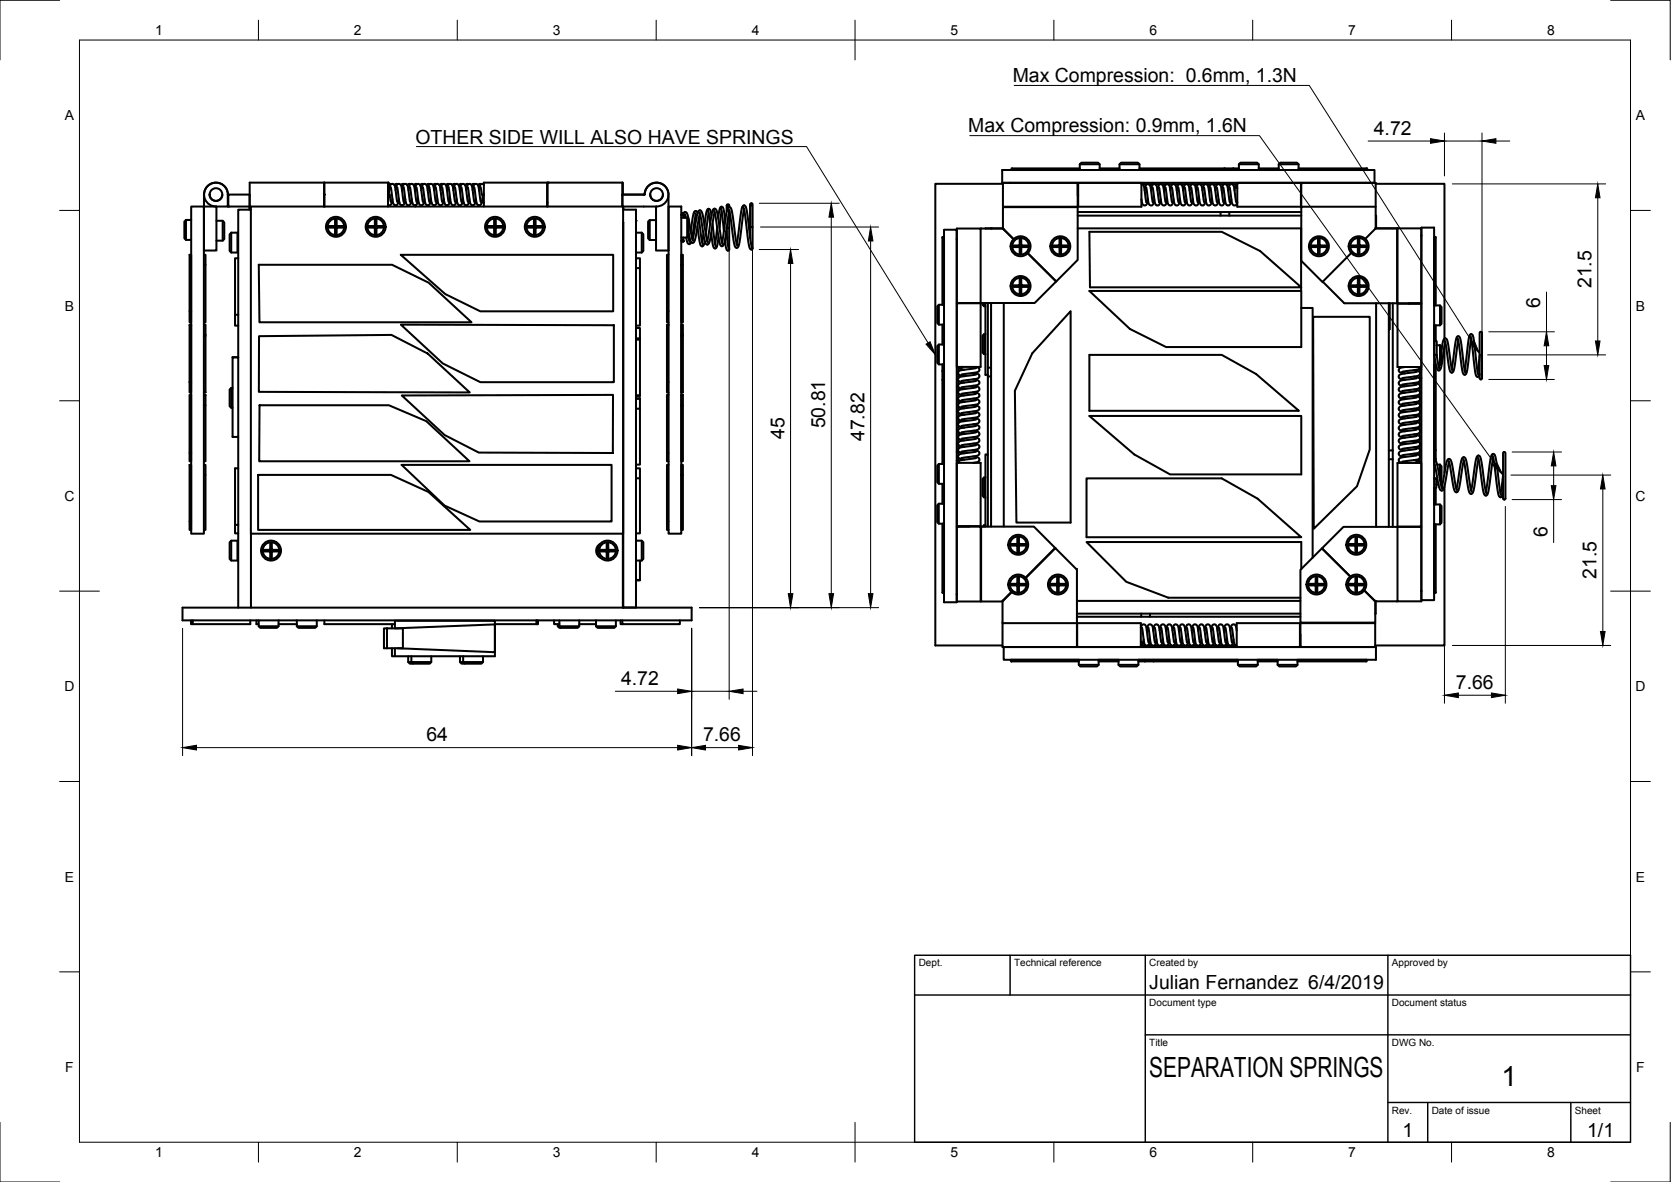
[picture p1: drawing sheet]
<svg xmlns="http://www.w3.org/2000/svg" width="420mm" height="297mm" viewBox="0 0 420 297" stroke-linecap="round" stroke-linejoin="round" font-family="sans-serif">
<!-- layer: Visible -->
<g fill="none" stroke="#000" stroke-width=".51">
<path d="M46.8 55.3v5M46.8 55.3h1.3M48.1 51.9h3.2v82.2h-3.2zM48.1 55.3h-1.3l-.4 .4v4.2l.4 .4h1.3M51.3 48.9v3M51.3 48.7a3 3 0 0 1 3.1-2.8 3 3 0 0 1 2.9 3 3 3 0 0 0-3-3 3 3 0 0 0-3 3 3 3 0 0 0 3 3M52.7 48.8a1.6 1.6 0 0 0 1.5 1.7 1.6 1.6 0 0 0 1.7-1.5M54.3 51.9h-3v11.1h3.1v-11.1M54.4 55.5h1.6a2.24 2.24 0 0 1 .4 2.1v2.5l-.4 .4h-1.6M56 55.5v5M57.3 51.9h.1M57.4 48.9h-.1v3h-3"/>
<path d="M57.7 58.9l.4-.4h1.6v5h-1.6a2.24 2.24 0 0 1-.4-2.1zM58.1 58.5v5M62.7 51.9v.8M62.8 48.9h-5.4v3h5.7M62.8 48.9v3v-6h34.9v3M63.1 51.9h93.6v82.2h-93.6zM63.1 52.7h-3.2v37.1M81.5 45.9v6l.1-3M81.6 45.9v6M82.4 56.8h1.8v-1.8h.4v1.8h1.8v.4h-1.8v1.8h-.4v-1.8h-1.8zM92.5 56.8h1.8v-1.8h.4v1.8h1.8v.4h-1.8v1.8h-.4v-1.8h-1.8zM97.6 45.9v6"/>
<path d="M97.6 48.9h.4l.3 1.8M97.7 47.1l.2 .8M97.7 48.9l.4-2.2 .3-.4 .5-.1 .4 .7 .6 3.8M98.3 47l.5 3.7 .4 .8 .5 .1 .2-.3 .4-1.3M98.4 46.3l-.7 .1M98.5 50.9h.3M98.7 50l-.4 1.3-.4 .3-.3-.1M99.5 47.8l.3-1.3 .4-.3 .4 .1 .4 .9 .5 3.5M99.9 47l.5 3.5 .4 1 .4 .1 .3-.2 .4-1.4M100 46.3l-.5-.1-.3 .4M100.1 50.9h.3M101.1 47.8l.3-1.3 .4-.3 .5 .1 .3 .8 .5 3.6"/>
<path d="M101.5 47l.5 3.7 .4 .8 .5 .1 .3-.3 .3-1.3M101.6 46.3l-.4-.1-.4 .4M101.7 50.9h.3M102.7 47.8l.3-1.3 .4-.3 .5 .1 .3 .9 .5 3.5M103.1 47l.5 3.7 .4 .8 .5 .1 .3-.3 .3-1.3M103.2 46.3l-.4-.1-.4 .4M103.4 50.9h.3M104.3 47.8l.3-1.3 .4-.3 .5 .1 .3 .7 .5 3.7M104.5 51.6v.3M104.7 47l.5 3.8 .4 .7 .4 .1 .4-.2 .3-1.4M104.8 46.3l-.4-.1-.4 .4M105 50.9h.3"/>
<path d="M105.9 47.8l.3-1.3 .4-.3 .5 .1 .4 .9 .5 3.5M106.3 47l.5 3.7 .4 .8 .4 .1 .4-.2 .4-1.4M106.5 46.3l-.5-.1-.3 .4M106.6 50.9h.3M107.5 47.8l.3-1.3 .4-.3 .5 .1 .4 .8 .5 3.6M107.9 47l.6 3.7 .4 .8 .4 .1 .3-.3 .4-1.3M108.1 46.3l-.5-.1-.3 .4M108.2 50.9h.3M109.2 47.8l.3-1.4 .4-.2 .4 .1 .3 .6 .6 3.8M109.6 47l.5 3.7 .4 .8 .4 .1 .4-.3 .3-1.3M109.7 46.3l-.5-.1-.3 .4M109.8 50.9h.3"/>
<path d="M110.8 47.8l.3-1.3 .4-.3 .4 .1 .4 .8 .5 3.6M111.2 47l.5 3.8 .4 .7 .4 .1 .3-.2 .4-1.4M111.3 46.3l-.5-.1-.3 .4M111.4 50.9h.3M112.4 47.8l.3-1.3 .4-.3 .5 .1 .3 1 .5 3.4M112.8 47l.5 3.7 .4 .8 .5 .1 .3-.3 .3-1.3M112.9 46.3l-.4-.1-.4 .4M113 50.9h.3M114 47.8l.3-1.3 .4-.3 .5 .1 .3 .9 .5 3.5M114.4 47l.5 3.7 .4 .8 .5 .1 .3-.3 .3-1.3M114.5 46.3l-.4-.1-.4 .4M114.7 50.9h.3"/>
<path d="M115.6 47.8l.4-1.4 .3-.2 .5 .1 .3 .7 .5 3.7M116 47l.5 3.8 .4 .7 .4 .1 .4-.2 .3-1.4M116.1 46.3l-.4-.1-.4 .4M116.3 50.9h.3M117.2 47.8l.3-1.3 .4-.3 .5 .1 .4 .9 .5 3.5M117.6 47l.6 3.7 .3 .8 .4 .1 .4-.2 .4-1.4M117.8 46.3l-.5-.1-.3 .4M117.9 50.9h.3M118.9 47.8l.2-1.3 .4-.3 .5 .1 .4 .8 .5 3.6M119.2 47l.6 3.8 .4 .7h.5l.3-.3 .4-2.3M119.4 46.3l-.5-.1-.3 .4M119.5 50.9h.3"/>
<path d="M120.8 47l.3 1.9 .6 .1M121 46.3l-.5-.1-.3 .4M121.1 50.9h.6M121.7 46.4l-.5-.2-.4 .2-.3 1.4M122.4 56.8h1.8v-1.8h.5v1.8h1.7v.4h-1.7v1.8h-.5v-1.8h-1.8zM132.5 56.8h1.8v-1.8h.4v1.8h1.8v.4h-1.8v1.8h-.4v-1.8h-1.8zM137.6 45.9v6M137.6 50.9h.1M137.8 45.9h-16.1v6M156.5 45.9v6M156.5 45.9h-18.8v6M156.5 45.9h.1v3"/>
<path d="M156.5 48.9h5.6M156.7 51.9v.8h3.2v100h-3.2v-96.8M159.9 58.5h1.5l.4 .4v2.5a2.24 2.24 0 0 1-.4 2.1h-1.5M160 55.5h.1M161.4 58.5v5M162 48.9h-5.5v3M162.1 48.9a3 3 0 0 1 3-3 3 3 0 0 1 3 3 3 3 0 0 1-3 3M163 55.7l.4-.4h1.6v5h-1.6l-.4-.4zM163.4 55.3v5M165.1 51.9h-8.4M166.7 48.8a1.6 1.6 0 0 1-1.5 1.7 1.6 1.6 0 0 1-1.7-1.5M168.1 48.7a3 3 0 0 0-3.1-2.8 3 3 0 0 0-2.9 3"/>
<path d="M168.1 48.9v14.1h-3.1v-11.1M168.1 51.9h3.2v82.2h-3.2zM171.3 54.7h1.5a2.38 2.38 0 0 1 .4 2.1v2.5l-.4 .4h-1.5M171.3 54.1a.44 .44 0 0 1 .5 .1 .44 .44 0 0 1 0 .5M171.4 53.9v.2M171.7 54l.3-.7h.5l.4 .6 .2 1.2M171.8 59.7v.6l-.2 .2h-.3M171.8 53.6h-.3l-.1 .4M172.2 53.8l.3 .9M172.2 54.2l.1 .5M172.3 54.1l-.2 .6M172.5 59.7l.5 1.5 .5 .1 .3-.4"/>
<path d="M172.8 54.7v5M173.1 59.4l.3 1.4M173.2 55.2l1 5.3M173.4 59.9l-.1 .5M174.8 53.6l.3 1.3M174.9 54l-.9 5.9M175.4 56.9l.5 3.8 .4 1.1h.5l.4-1.2M175.4 53.5l-.4-.5-.3 .1-.2 .3-.8 4.8M175.7 54.9l1 6.5M176 53.7l-1.1 6.2-.6 1.1h-.4l-.3-.4-.4-1.9M176.9 58.9l-.3 2M178 53l.6 3.2"/>
<path d="M178.2 53.5l-.7 5.4M178.8 58.6l.4 3 .4 .8h.4l.2-.4 .5-2.4M178.9 54.2l-.3-1.5-.2-.2h-.4l-.4 .9-.5 3.2M179.2 56.2l.8 5.7M179.7 53.3l-1.1 6.9-.3 .8-.4 .5-.4-.2-.3-.7-1-6-.3-1.2M180.3 57.2l-.5 4.1M180.6 54.8l.4-2.3 .2-.5h.3l.5 .9 .4 2.6M181.3 52.5l.7 5.6M181.4 53.1l-.5 4.1M182.6 58.1l.5 3.8 .2 .7a.32 .32 0 0 1-.1 .3 .32 .32 0 0 1-.3 0l-.3-.5-.3-2M182.8 57.3h.3zM182.8 57.3v-.3v2.5"/>
<path d="M183 51.9l-.2-.3v1.4l.1-1.6 .4 .1v.5M183.1 57.3h.3zM183.2 52.6l.4 1.5 1 7 .3 1 .3 .2 .4-.2 .4-1.3 1.1-8.2M183.3 53.1v9.6M183.4 52.9l-1.2 7.9-.2 .7-.4 .4-.4-.2-.3-.8-1-6.4-.3-1.5M183.4 52l-.4 .3-.3 1-1.2 7.7M183.4 52l.3 .2 .3 .9 1 7.2 .4 1.5M186.9 52.1l.5 2.1 .8 6.8 .2 1.2 .4 .5a.33 .33 0 0 0 .4-.2 .33 .33 0 0 0-.1-.4M188.6 57h.7zM188.6 57.1v-5.8l.4-.2 .2 .2v11.1M188.9 51.7l-.3-.3v8.5M237 59.7h.4v16.9h-1.3l-.4 .4v4.2l.4 .4h1.3v5h-1.3l-.4 .4v2.5a2.21 2.21 0 0 0 .4 2.1h1.3v1.6"/>
<path d="M237 59.7v-.2h.4v.2M237 59.7v16.9M237.4 57.7h3.2v93.6h-3.2zM240.6 60h.1M240.6 57.4h6v18.7h-6zM246.6 57.4l5.7 .1M249.2 57.4h-1.4M252 42.7h93.6v3.2h-93.6zM252.2 46h18.8v6h-18.8zM252.2 46.2h-17v116h16.9M252.2 57.4h-3M252.4 57.6v.1"/>
<path d="M253.9 45.9v.1M254.1 45.9v.1M254.5 42.3h-.2v.4h.2M271 53.3h35.9v.9M271 57.4h56.2v14.8M271 46.3h.1M271 54.2h56.2M271.1 46v3.1M271.1 46h15.9v6h-15.9zM271.5 42.3h-17v.4M271.5 41.3h5M273.9 58.3h33.3l9.6 4.8 10.4 9.1h-53.1z"/>
<path d="M276.5 42.3h5M281.5 41.3h5M286.5 42.3h25M287 50l.3 1.3 .4 .3 .6-.3 .3-1.3M287 46.3l.4 .1 .3 .5 .5 3.9M287.6 45.9v.4h-.3M287.6 46.3h.8M287.8 47.9l.3-1.4 .4-.2h.4l.4 .9 .5 3.6M288.2 47.1l.6 3.8 .3 .6 .5 .1 .3-.2 .3-1.4M288.9 46.3h1.1M289.4 47.9l.4-1.4 .4-.2 .4 .1 .3 .7 .6 3.7M289.8 45.9v.4"/>
<path d="M289.8 47.1l.5 3.7 .4 .7 .5 .1 .3-.2 .3-1.4M290.5 46.3h1.1M291 47.9l.4-1.4 .4-.2 .4 .1 .3 .5 .6 3.9M291.4 47.1l.5 3.5 .4 .9 .5 .1 .3-.2 .4-1.4M292.1 46.3h1.1M292.7 47.9l.3-1.4 .3-.2h.5l.4 .8 .5 3.7M293.1 47.1l.5 3.7 .3 .7 .5 .1 .3-.2 .4-1.4M293.7 46.3h1.1M294.3 47.9l.3-1.4 .4-.2h.4l.4 .9 .5 3.6M294.7 47.1l.5 3.6 .3 .8 .5 .1 .4-.2 .3-1.4M295.4 46.3h1M295.9 47.9l.3-1.4 .4-.2 .5 .1 .3 .7 .5 3.7"/>
<path d="M296.3 47.1l.5 3.4 .3 1 .5 .1 .4-.2 .3-1.4M297 46.3h1M297.5 47.9l.4-1.4 .3-.2 .4 .1 .4 .9 .5 3.5M297.9 47.1l.5 3.6 .4 .8 .5 .1 .3-.2 .3-1.4M298.6 46.3h1.1M299.1 47.9l.3-1.4 .4-.2h.4l.4 .9 .5 3.6M299.5 47.1l.5 3.7 .4 .7 .5 .1 .3-.2 .3-1.4M300.2 46.3h1.1M300.7 47.9l.4-1.4 .4-.2 .4 .1 .4 1 .5 3.4M301.1 47.1l.5 3.7 .4 .7 .5 .1 .4-.2 .2-1.4M301.8 46.3h1.1M302.3 47.9l.4-1.4 .4-.2 .4 .1 .3 .7 .6 3.7"/>
<path d="M302.7 47.1l.5 3.5 .4 .9 .5 .1 .3-.2 .4-1.4M303.4 46.3h1.1M304 47.9l.3-1.4 .4-.2h.4l.4 .8 .5 3.7M304.4 47.1l.5 3.6 .3 .8 .5 .1 .3-.2 .4-1.4M305 46.3h1.1M305.6 47.9l.3-1.4 .4-.2h.4l.4 .9 .5 3.6M306 47.1l.5 3.5 .3 .9 .5 .1 .4-.2 .3-1.4M306.7 46.3h1M306.9 53.3h20.3M307.2 47.9l.4-1.4 .3-.2 .5 .1 .3 .7 .5 3.7M307.6 47.1l.5 3.7 .3 .7 .5 .1 .4-.2 .3-1.4M307.9 42.3v.4h-21.4v-1.4l-.4-.4h-4.2l-.4 .4v1.4h-5v-1.4a2.24 2.24 0 0 0-2.1-.4h-2.5l-.4 .4v1.4h-17"/>
<path d="M308.3 46.3h1M308.8 47.9l.4-1.4 .3-.2 .4 .1 .4 .6 .5 3.8M309.1 53.3v.9M309.2 47.1l.7 4.2 .3 .3h.4l.4-.3 .1-.6M309.9 46.3h1.1M310.1 42.3v.4h-2.2M311.1 46h16v6h-16zM311.1 47.3a.54 .54 0 0 1-.4-.5 .54 .54 0 0 1 .4-.5l-.5 .4-.2 1.2M311.5 41.3h5M316.5 42.3h5M321.5 41.3h5M326.5 42.3h17.1"/>
<path d="M327.1 46.3h.1M327.2 57.4h.1M327.2 52v-6h18.7v11.4M343.2 45.9v.1M343.4 45.9v.1M343.6 42.3h.2v.4h-.2M343.6 42.3v.4h-17.1v-1.4l-.4-.4h-4.2l-.4 .4v1.4h-5v-1.4a2.24 2.24 0 0 0-2.1-.4h-2.5l-.4 .4v1.4h-1.4M345.9 46.2h17.3v38.9M345.9 54.2v3.2M345.9 52h-18.7v13.5l5.5 5.4M345.9 57.4h.1M345.9 57.4h5.4"/>
<path d="M351.4 57.4h6v18.8h-6zM357.4 59.3h.1M357.4 59.1h.1M357.4 57.2h3.2v93.6h-3.2zM360.6 59.7v-.2h.4v.2M360.6 59.7h.4v17.1M360.6 59.7v17.1h1.5a2.38 2.38 0 0 1 .4 2.1v2.5l-.4 .4h-1.5l.1 5M47.7 64h.4v14.2h-.4zM47.7 78.2v2.8h.4v-2.8M51.3 66.5h.4v14.5h-.4M51.3 64h.4v2.5M59.1 79.1v2.7h.8"/>
<path d="M59.9 64.9h-.8v14.2h.8M65.1 66.5h33.5l9.2 4.5 10.8 10h-53.4zM100.8 64h53.4v14.2h-33.4l-8.8-4.3zM159.9 64.9h1v2.5M159.9 67.4h1v14.4h-1M167.7 78.2v2.8h.4M168.1 64h-.4v14.2h.4M171.3 66.5h.4v14.5h-.4zM171.3 66.5v-2.5h.4v2.5M171.4 60.5l.3 .3 .3-.3-.1 .2M174.1 60.2l1.3-6.6 .2-.6 .4-.1 .4 .2 .3 .9 .9 5.8 .4 1.1M177.8 60.6l1.2-6.9 .3-1 .4-.3 .4 .4 .3 1.1 .9 6.1 .4 1.3"/>
<path d="M185.2 61.3l1.2-8.5 .3-1 .5-.2 .4 .5 .2 .9 .8 7 .5 2.2M236.1 76.6v5M240.6 60.1h.1M240.6 76.2h6v16h-6zM241 76.1v.1M247 76.1v.5l.4 .4h.4M247.4 76.1v.9M247.8 76.1v18.1h.6M248.4 76.1v18.5M249.2 76.1v56.2M252.4 76.1v56.2M254.6 61.7h1.8v-1.8h.4v1.8h1.8v.4h-1.8v1.8h-.4v-1.8h-1.8z"/>
<path d="M254.6 71.7h1.8v-1.8h.4v1.8h1.8v.4h-1.8v1.8h-.4v-1.8h-1.8zM254.9 60.1l-2.7-2.7v-5.3h18.8v13.2l-5.4 5.4-7.2-7.1 7.2 7.1-5.4 5.4h-13.6M264.6 61.7h1.8v-1.8h.4v1.8h1.8v.4h-1.8v1.8h-.4v-1.8h-1.8zM269.2 78.2v53.1h-13.6l-.4-33.1 4.3-9.4zM273.9 73.1h53.3v14.1h-34l-9.1-4.5zM327.2 72.2v.9M327.2 77.4h2.9v62.8M329.6 61.7h1.8v-1.8h.4v1.8h1.8v.4h-1.8v1.8h-.4v-1.8h-1.8zM330.2 79.6h14.2v33.4l-3.2 9.2-10.9 10.7zM339.6 61.7h1.8v-1.8h.4v1.8h1.8v.4h-1.8v1.8h-.4v-1.8h-1.8zM339.6 71.7h1.8v-1.8h.4v1.8h1.8v.4h-1.8v1.8h-.4v-1.8h-1.8zM343.3 60l2.6-2.6h5.4v18.8h-13.3l-5.4-5.4 7.2-7.2"/>
<path d="M346 76.2v56.2M349.2 76.2v56.2M349.3 76.2v6.6M350.2 76.2v37h-1M354.2 76.3l3.2-.1v16h-6v-15.9h6M357 76.2h.1M362.1 76.8v5M47.7 81.7h.4v-.1h-.4v17h.4v-2.6h-.4M47.7 99.2h.4v14.6h-.4zM48.1 81.7v14.3M51.3 81.6h.4v2.6M51.3 99.2h.4v2.6"/>
<path d="M51.3 98.5h.4M51.3 84.5h.4M51.3 84.2h.4M51.3 99.4h.4M51.7 84.2v14.4h-.4M58.1 97.5v5M58.5 89.8h1.4v20h-1.4zM58.5 97.5h-.4a2.21 2.21 0 0 0-.4 2.1v2.5l.4 .4h.4M59.9 89.8h-1.4M65.1 84.5l33.3-.3 9.1 4.6 10.6 9.8-53-.1zM100.8 81.6l53.5 .1v14.3h-33.5l-9.5-4.7zM101 99.4l53.1-.2v14.6l-33.7-.1-8.6-4.4z"/>
<path d="M159.9 82.4h1v2.6M159.9 99.3h1M159.9 85.4h1M159.9 85h1M160.9 85v14.5h-1M167.7 96v2.6h.4M167.7 81.7h.4M168.1 99.2h-.4v14.6h.4M168.1 81.6h-.4v14.4h.4M171.3 99.4v-.2h.4v2.6M171.3 84.2v-2.6h.4v2.6M171.7 99.4h-.4v2.4"/>
<path d="M171.7 84.2v14.4h-.4v-.1h.4M171.7 84.5h-.4v14M171.7 84.2h-.4v.3M236.1 86.6v5M237 95.4h.4v21.2h-1.3a2.24 2.24 0 0 0-.4 2.1v2.5l.4 .4h1.3v5h-1.3l-.5 .4v4.2l.5 .4h1.3v17.3M237 93.2h.4v2.2M237 81.6v5M237 91.6v25M241 92.4v1.1M241 94v1.1M241 95.6v1.1M241 97.2v1.1"/>
<path d="M241 98.8v1.1M242 92.2a.54 .54 0 0 1-.6 .4 .54 .54 0 0 1-.5-.4l.4 .5 1.2 .2M244.7 93.7l1.4 .4 .2 .4-.1 .3-.8 .4-3.7 .5M244.7 95.3l1.3 .4 .3 .4-.2 .4-.9 .4-3.5 .5M244.7 97l1.4 .3 .2 .4-.1 .4-.9 .4-3.6 .5M244.7 98.6l1.4 .3 .2 .4-.1 .4-.8 .4-3.7 .5M245.4 92.2l.8 .5 .1 .4-.3 .3-4.3 .7M245.4 99l-3.7 .5-.7 .3-.1 .5 .2 .4 1.4 .3M245.4 97.3l-3.5 .5-.9 .4-.1 .5 .2 .3 1.4 .4M245.4 95.7l-3.6 .6-.8 .3-.1 .5 .3 .4 1.3 .3M245.4 94.1l-3.8 .6-.6 .3-.1 .5 .2 .3 1.4 .3M245.4 92.5l-3.6 .5-.8 .4-.1 .5 .2 .3 1.4 .3"/>
<path d="M247.4 84v5M247.8 84h-.4l-.4 .4v4.2l.4 .4h.4M248.4 92.4h.8M249.2 94.6h-.8v37.7M273.9 89.2h33.3l8.6 4.8 10.8 9.2h-52.7zM353.3 92.2l-1.2 .2-.4 .6 .3 .5 1.3 .3M355.5 93l1.3 .4 .3 .3-.1 .5-.8 .3-3.7 .6M355.5 94.6l1.4 .4 .2 .4-.1 .4-.8 .3-3.7 .6M355.5 96.3l1.3 .3 .3 .3-.1 .5-.7 .4-3.8 .5M355.5 97.9l1.3 .3 .3 .3-.1 .5-.9 .4-3.6 .5M355.5 99.5l1.4 .4 .2 .4-.1 .3-.8 .4-3.7 .5M356.2 99.9l-3.4 .5-1 .3-.1 .4 .2 .5 1.4 .3"/>
<path d="M356.2 98.3l-3.5 .5-.9 .4-.1 .3 .2 .4 1.4 .4M356.2 96.7l-3.7 .5-.7 .4-.1 .3 .2 .4 1.4 .4M356.2 95l-3.6 .6-.8 .4-.1 .4 .2 .3 1.4 .4M356.2 93.4l-3.6 .5-.8 .4-.1 .4 .2 .4 1.4 .3M357 92.5v.3h.4M357 92.8v.8M357 94.1v1.1M357 95.7v1.1M357 97.3v1.1M357 99v1M357 95h.4M357.1 92.2l-.2 .4-.5 .3-3.9 .6"/>
<path d="M360.7 91.8v.5l.3 .2M361 92.5l.2-.2zM361 81.8v3.8M361 92.5v23.3M361.1 91.8h-.5v21.3h.4M361.1 91.9a.31 .31 0 0 0-.4 .2 .31 .31 0 0 0 .3 .4M361.3 89.2l.6 3.4M361.3 89.2v-3.3l-.4-.3-.2 .2v3.4M361.3 86.8h.8M361.3 89.2h-.6M361.7 91.8h.4M361.9 91.8l-.1 .4"/>
<path d="M362.1 86.8v5M362.1 86.8a2.33 2.33 0 0 1 .4 2.1v.8a2.38 2.38 0 0 1-.4 2.1M362.5 87.8l.4-2.3 .2-.4h.4l.3 .2 .2 .8 1.2 7M363.2 87v31.8M363.4 86l-1 6.1-.2 .7-.3 .3-.5-.2-.2-.5-.5-3.2M365 92.7l1.1-7.3 .3-.8 .4-.1 .3 .3 .2 .9 1.1 7.9M366.5 85l1.1 8 .3 .9 .3 .3 .5-.3 .2-.8 1-8M366.6 85.5l-.9 6.9-.3 .9-.3 .3-.5-.2-.2-.8-1.1-7M368.3 93.1l1-7.9 .2-1 .5-.2 .3 .2 .3 1.1 1.1 8.9M369.7 84.5l1.3 9.6 .2 .5 .4 .1 .3-.2 .1-.5M372 89.2l-.5 4.4M372.1 83.5l.3-.1 .2 .2v11.1a.38 .38 0 0 1-.1 .4 .38 .38 0 0 1-.4 .1z"/>
<path d="M47.7 116.8h.4v14.2h-.4zM47.7 113.8v2.1h.4v-2.1M51.3 119.3h.4v13.9h-.4M51.3 116.8h.4v2.5M51.3 101.8h.4v14.1h-.4M59.9 117.7h-.8v16.3h.8M59.9 109.8v42.9M64.9 119.3h33.4l9.4 4.3 10.5 9.6h-53.3zM65.3 101.8h32.5l9.4 4 10.8 10.1h-52.8zM101 116.8h52.8v14.2h-33.3l-8.7-4zM159.9 100.1h1v2.6M159.9 102.7h1v14.1h-1"/>
<path d="M159.9 117.7h1v2.5M159.9 100.2h1M167.7 113.8v2.1h.4M168.1 116.8h-.4v14.2h.4M171.3 119.3h.4v13.9h-.4zM171.3 101.8h.4v14.1h-.4zM171.3 119.3v-2.5h.4v2.5M236.1 116.6v5M240.6 115.7h.4v.3M240.6 113.5h.4M241 100.4v1.1M241 102.1v1"/>
<path d="M241 103.7v1.1M241 105.3v1.1M241 106.9v1.1M241 108.5v1.1M241 110.1v1.1M241 111.7v1.1M241 113.4v1M241 115v.7M244.7 100.2l1.3 .3 .3 .4-.1 .4-.8 .4-3.7 .5M244.7 101.8l1.4 .4 .2 .3-.2 .5-.7 .3-3.7 .5M244.7 103.4l1.4 .4 .2 .3-.1 .4-.7 .4-3.8 .5M244.7 105l1.3 .4 .3 .2-.1 .5-.8 .4-3.7 .5"/>
<path d="M244.7 106.6l1.3 .4 .3 .4-.2 .4-.9 .4-3.5 .5M244.7 108.3l1.4 .3 .2 .4-.1 .4-.8 .4-3.7 .5M244.7 109.9l1.4 .3 .2 .4-.1 .4-.8 .4-3.7 .5M244.7 111.5l1.3 .3 .3 .4-.1 .4-.8 .4-3.7 .5M244.7 113.1l1.4 .4 .2 .3-.2 .5-.7 .3-3.7 .5M244.7 114.7l1 .2 .6 .5-.3 .6-1.3 .3M245.4 115.1l-3.8 .6-.6 .2-.1 .4M245.4 113.5l-3.7 .5-.7 .3-.1 .6 .3 .3 1.3 .3M245.4 111.9l-3.4 .5-1 .3-.1 .5 .2 .3 1.4 .4M245.4 110.3l-3.7 .5-.7 .4-.1 .4 .2 .4 1.4 .3M245.4 108.6l-3.5 .5-.9 .4-.1 .5 .2 .3 1.4 .4M245.4 107l-3.5 .5-.9 .4-.1 .5 .3 .4 1.3 .3"/>
<path d="M245.4 105.4l-3.7 .5-.7 .4-.1 .5 .2 .3 1.4 .3M245.4 103.8l-3.5 .5-.9 .4-.1 .5 .2 .3 1.4 .3M245.4 102.2l-3.6 .5-.8 .3-.1 .6 .2 .3 1.4 .3M245.4 100.6l-3.5 .5-.9 .3-.1 .5 .3 .4 1.3 .3M247.4 120v5M247.8 120h-.4l-.4 .4v4.2l.4 .4h.4M248.4 114.2h-.6v18.1M273.9 104.5h53.3v14.7h-33l-9-5zM349.2 115.4h1M350.2 113.2v19.2M351.4 116.3h6v16h-6zM355.5 115.6l1.2 .3 .4 .4a.54 .54 0 0 0-.6-.4 .54 .54 0 0 0-.5 .4"/>
<path d="M355.5 101.1l1.4 .4 .2 .4-.1 .3-.7 .4-3.8 .5M355.5 102.7l1.3 .3 .3 .4-.1 .5-.7 .3-3.8 .5M355.5 104.3l1.3 .4 .3 .4-.2 .4-.7 .3-3.7 .6M355.5 105.9l1.4 .4 .2 .5-.1 .3-.8 .3-3.7 .6M355.5 107.6l1.4 .3 .2 .5-.1 .3-.7 .4-3.8 .5M355.5 109.2l1.3 .3 .3 .3-.1 .5-.9 .4-3.6 .5M355.5 110.8l1.4 .4 .2 .4-.1 .4-.8 .3-3.7 .5M355.5 112.4l1.4 .4 .2 .4-.1 .3-.7 .4-3.8 .5M355.5 114l1.4 .4 .2 .4-.1 .4-.7 .3-3.8 .5M356.2 114.4l-3.6 .5-.7 .3a.71 .71 0 0 0-.1 .8 .71 .71 0 0 0 .8 .3M356.2 112.8l-3.6 .5-.8 .4-.1 .5 .2 .3 1.4 .3M356.2 111.2l-3.4 .5-1 .3-.1 .4 .2 .5 1.4 .3"/>
<path d="M356.2 109.6l-3.6 .5-.8 .4-.1 .3 .2 .4 1.4 .4M356.2 108l-3.7 .5-.7 .4-.1 .3 .2 .4 1.4 .4M356.2 106.3l-3.6 .6-.8 .4-.1 .4 .2 .3 1.4 .4M356.2 104.7l-3.6 .5-.8 .4-.1 .4 .2 .4 1.4 .4M356.2 103.1l-3.8 .6-.6 .3-.1 .4 .2 .4 1.4 .3M356.2 101.5l-3.6 .5-.8 .4-.1 .5 .2 .3 1.4 .3M357 100.6v1M357 102.2v1.1M357 103.8v1.1M357 105.4v1.1M357 107v1.1M357 108.6v1.1"/>
<path d="M357 110.3v1M357 111.9v1M357 113.5v1.1M357 115.1v1.1M360.6 115.3v.6l.4-.1 .1 .3M360.6 113.1v2.2h.4M360.6 116.8h.1M360.6 116h.5M361.1 116l1.5 6.7M361.4 116.8h.7M362.1 116.8v3.8M362.1 116.8a2.38 2.38 0 0 1 .4 2.1v2.5l-.2 .2"/>
<path d="M364.3 116.1l-1.1 6.1-.3 .8-.3 .3-.4-.2-.4-.7-1.2-6M368 115.8l-1.1 6.9-.3 .7-.4 .3-.3-.2-.4-.7-1.3-6.9M371.6 115l.4 1.4 .9 6.7 .2 1 .4 .4 .5-.2 .2-.8 1.3-8.5M371.8 115.4l-1.2 7.5-.3 1-.3 .2-.5-.3-.3-.8-.8-5.8-.5-1.7M375.3 114.6l.4 1.6 .9 7.3 .5 1.4 .6-.1 .2-.9M377.9 119.4l-.6 4.6M47.7 131v2.2h.4v-2.2M58.1 135.9h1.6v5h-1.6a2.24 2.24 0 0 1-.4-2.1v-2.5zM58.1 135.9v5M59.1 131.9h.8M63.1 134.1v18.6M66.1 138.2h1.8v-1.8h.4v1.8h1.8v.4h-1.8v1.8h-.4v-1.8h-1.8z"/>
<path d="M150.7 138.2h1.8v-1.8h.5v1.8h1.7v.4h-1.7v1.8h-.5v-1.8h-1.8zM151 136.6a2 2 0 0 0-1.1 1.9 2 2 0 0 0 1.2 1.7M156.6 134.1v18.6M159.9 120.2h1v13.8h-1M159.9 135.9h1.5l.4 .4v2.5a2.24 2.24 0 0 1-.4 2.1h-1.5M161.4 135.9v5M167.7 131v2.2h.4M236.1 126.6v5M237 131.6v17.3h.4M237 121.6v5M240.6 132.2h6v-15.9h-6v16l3.1-.1M240.6 132.3h6v18.9h-6z"/>
<path d="M241 132.3h.1M247.1 132.3l.3-.3v.3M247.4 132h.4M254 136.7h1.8v-1.8h.4v1.8h1.8v.4h-1.8v1.8h-.4v-1.8h-1.8zM273.2 120.2h34l9 5.1 11 9.7h-54zM339 136.7h1.8v-1.8h.4v1.8h1.8v.4h-1.8v1.8h-.4v-1.8h-1.8zM351.4 132.4h-13.6l-5.4 5.4 7.1 7.1-7.1-7.1-5.4 5.4v13.3h18.8v-5.4l-2.8-2.7 2.7 2.6M351.4 132.4h6v18.7h-6zM357 132.3v.1M360.6 120.2l.5 .1h-.5M361 122.7v4.1M361 131.8v17"/>
<path d="M361.1 120.3v2.2l-.2 .2-.3-.1v4.2h1.5a2.38 2.38 0 0 1 .4 2.1v.8a2.33 2.33 0 0 1-.4 2.1h-1.5v17h.4M361.1 121.8h.6M362.1 126.8v5M362.5 122.5l1.2-6.2 .3-.8 .4-.2 .4 .3 .3 .8 .9 5.5 .3 1.3M363.2 122.2v40h-17.4M366.2 122.9l1.2-7.2 .3-.7 .4-.1 .4 .3 .3 .9 .9 6.4 .3 1.1M369.9 123.2l1.2-7.6 .3-.9 .4-.2 .4 .4 .2 .7 1.3 8.4M373.6 123.6l1.2-8.5 .3-.8 .5-.2 .3 .3 .2 .9 .9 7.1 .5 2M377.9 125.2l.3 .3 .3-.3M377.9 125.3v-11.5l.3-.2 .3 .2v11.5M45.9 152.7h128v3.2h-128zM48 155.9v1h14.9v-1"/>
<path d="M48.5 155.9v1M64.5 155.9v1h.5M65 157.4h5M65 155.9v1.5a2.24 2.24 0 0 0 2.1 .4h2.5l.4-.4v-1.5M70 156.9h4.6M74.6 157.4h5.1M74.6 155.9v1.5l.4 .4h4.2l.5-.4v-1.5M81.6 155.9v1h17.7M97.3 157.9h4v5h-4M97.3 157.9h-.8v5h.8M97.3 157.9v5M98.6 156.9v1"/>
<path d="M124.4 156.9h10.6M134.9 155.9v1M135 155.9v1M135.3 155.9v1h-.3M139.3 155.9v1h1.4M140.3 157.4h5.3M140.3 156.9v.5l.4 .4h.4M140.7 155.9v1.5l.4 .4h2.5a2.21 2.21 0 0 0 2-.4v-1.5M145.6 156.9h4.3M149.9 157.4h5M149.9 155.9v1.5a2.24 2.24 0 0 0 2.1 .4h2.5l.4-.4v-1.5M156 155.9v1h.5"/>
<path d="M156.5 155.9v1h14.4v-1M156.7 152.7h.1M160.9 140.9v4.8h-1M160.9 145.7v.2h-1M237 148.9v.1h.4v-.1M240.6 149.3h.1M240.6 149.4h.1M252.1 156.6h18.7v6h-18.7zM254 146.7h1.8v-1.8h.4v1.8h1.8v.4h-1.8v1.8h-.4v-1.8h-1.8zM254.3 148.7l-2.2 2.2v5.7M257.8 145.2l7.5-7.5 5.5 5.3v13.6M257.9 145.3l7.5-7.5-5.4-5.5h-13.3v18.9h5.4l2.3-2.4"/>
<path d="M264 146.7h1.8v-1.8h.4v1.8h1.8v.4h-1.8v1.8h-.4v-1.8h-1.8zM270.8 155h18.4M270.8 151h56.2M270.8 154.2h56.2M270.8 156.6h16.1v6h-16.1zM286.9 157.8l.4-.8 .3-.1 .5 .3 .7 4.2M287 154.2v.8M287.1 157.7l.6 3.7 .3 .8 .5 .1 .3-.3 .4-1.3M288.4 158.5l.3-1.4 .4-.2 .4 .1 .4 .8 .5 3.6M288.8 157.7l.5 3.9 .3 .6 .5 .1 .3-.3 .4-1.3M289.2 154.2v.8h37.8M290 158.5l.3-1.4 .4-.2 .5 .1 .3 1 .5 3.4"/>
<path d="M290.4 157.7l.5 3.7 .3 .8 .5 .1 .4-.3 .3-1.3M291.6 158.5l.4-1.4 .3-.2 .4 .1 .4 .8 .5 3.6M292 157.7l.5 3.6 .4 .9 .4 .1 .4-.3 .3-1.3M293.2 158.5l.4-1.4 .3-.2 .4 .1 .4 .7 .5 3.7M293.6 157.7l.5 3.7 .4 .8 .5 .1 .3-.3 .3-1.3M294.8 158.5l.3-1.4 .5-.2 .3 .1 .4 .8 .6 3.6M295.2 157.7l.5 3.5 .4 1 .5 .1 .3-.3 .3-1.3M296.4 158.5l.4-1.4 .4-.2 .4 .1 .3 .8 .6 3.6M296.8 157.7l.5 3.7 .4 .8 .5 .1 .3-.3 .4-1.3M298 158.5l.4-1.4 .4-.2 .4 .1 .3 .6 .6 3.8M298.4 157.7l.5 3.6 .4 .9 .5 .1 .3-.3 .4-1.3M299.7 158.5l.3-1.4 .3-.2 .5 .1 .4 .8 .5 3.6"/>
<path d="M300.1 157.7l.5 3.8 .3 .7 .5 .1 .4-.3 .3-1.3M301.3 158.5l.3-1.4 .4-.2 .4 .1 .4 .8 .5 3.6M301.7 157.7l.5 3.6 .3 .9 .5 .1 .4-.3 .3-1.3M302.9 158.5l.4-1.4 .3-.2 .5 .1 .3 .9 .5 3.5M303.3 157.7l.5 3.5 .3 .9 .6 .2 .3-.3 .3-1.3M304.5 158.5l.4-1.4 .3-.2 .4 .1 .4 .7 .5 3.7M304.9 157.7l.5 3.7 .4 .8 .5 .1 .3-.3 .3-1.3M306.1 158.5l.4-1.4 .4-.2 .3 .1 .4 .8 .5 3.6M306.5 157.7l.6 3.9 .3 .6 .5 .1 .3-.3 .3-1.3M307.7 158.5l.4-1.4 .4-.2 .4 .1 .4 1 .5 3.4M308.1 157.7l.6 3.7 .3 .8 .5 .1 .4-.3 .3-1.3M309.4 158.5l.1-1.1 .6-.5 .6 .3 .3 1.3"/>
<path d="M309.7 157.7l.6 4 .3 .4 .4 .2M326.9 159.5l.1 3.1h-16v-6h15.9v6M327 156.6h18.8v6h-18.8zM327.2 143v-6.8h-54l10 10 10.6 4h33.2M329 146.7h1.8v-1.8h.4v1.8h1.8v.4h-1.8v1.8h-.4v-1.8h-1.8zM339 146.7h1.8v-1.8h.4v1.8h1.8v.4h-1.8v1.8h-.4v-1.8h-1.8zM345.8 151.1h5.6M345.9 151.1l-.1 3.1M357.4 148.6h.1M357.4 148.4h.1M360.6 148.8v.2h.4v-.2M98.6 162.9v2h.7"/>
<path d="M99.3 162.9v2h25.1v-8.9h-25.1v1.9l25.1-1v7l-24.5-1M102.6 166.4h5.8M102.6 164.9v1.5l.4 .4h.8M103.4 164.9v1.5l.4 .4h4.3l.3-.4v-1.5M115.7 166.4h5.8M115.7 164.9v1.5l.4 .4h.7M116.5 164.9v1.5l.3 .4h4.3l.4-.4v-1.5M252.4 162.6h93.6v3.2h-93.6zM254.4 165.8h-.2v.4h.2M254.4 166.2h16.9M254.6 162.6h.1M254.8 162.6h.1"/>
<path d="M270.8 162.2h.1M271.3 167.1h4.9M276.2 166.2h5M281.2 167.1h5M286.2 166.2h25.1M286.9 161.2a.54 .54 0 0 1 .4 .5 .54 .54 0 0 1-.4 .6M287 162.2h1.1M287.5 160.7l-.2 1.2-.4 .4M287.9 165.8h-1.7v1.3a2.21 2.21 0 0 1-2 .4h-2.6l-.4-.4v-1.3h-5v1.3l-.4 .4h-4.2l-.3-.4v-1.3h-16.9v.4M288.6 162.2h1.1M290.1 165.8h-2.2v.4M290.3 162.2h1"/>
<path d="M291.9 162.2h1M293.5 162.2h1.1M295.1 162.2h1.1M296.7 162.2h1.1M298.3 162.2h1.1M299.9 162.2h1.1M301.5 162.2h1.1M303.2 162.2h1M304.8 162.2h1.1M306.4 162.2h1.1M308 162.2h1.1M308.2 162.2v.4"/>
<path d="M309.6 162.2h.8M310.7 162.2h-.3v.4M311.3 167.1h5M316.3 166.2h4.9M321.2 167.1h5M327 162.2h.1M343.5 165.8v.4h-17.3M343.5 165.8h-17.3v1.3l-.3 .4h-4.3l-.4-.4v-1.3h-4.9v1.3l-.5 .4h-2.5a2.21 2.21 0 0 1-2-.4v-1.3h-21.2v.4M343.5 165.8h.1v.4h-.1M343.9 162.6h.1M344 162.6h.1"/>
<circle cx="54.3" cy="48.9" r="1.6"/>
<circle cx="84.5" cy="57" r="2.51"/>
<circle cx="84.5" cy="57" r="2.11"/>
<circle cx="94.5" cy="57" r="2.51"/>
<circle cx="94.5" cy="57" r="2.11"/>
<circle cx="124.5" cy="57" r="2.51"/>
<circle cx="124.5" cy="57" r="2.11"/>
<circle cx="134.5" cy="57" r="2.51"/>
<circle cx="134.5" cy="57" r="2.11"/>
<circle cx="165.1" cy="48.9" r="1.6"/>
<circle cx="256.6" cy="61.9" r="2.11"/>
<circle cx="256.6" cy="71.9" r="2.11"/>
<circle cx="256.6" cy="71.9" r="2.51"/>
<circle cx="256.6" cy="61.9" r="2.51"/>
<circle cx="266.6" cy="61.9" r="2.11"/>
<circle cx="266.6" cy="61.9" r="2.51"/>
<circle cx="331.6" cy="61.9" r="2.11"/>
<circle cx="331.6" cy="61.9" r="2.51"/>
<circle cx="341.6" cy="61.9" r="2.11"/>
<circle cx="341.6" cy="71.9" r="2.11"/>
<circle cx="341.6" cy="61.9" r="2.51"/>
<circle cx="341.6" cy="71.9" r="2.51"/>
<circle cx="68.1" cy="138.4" r="2.51"/>
<circle cx="68.1" cy="138.4" r="2.11"/>
<circle cx="152.8" cy="138.4" r="2.51"/>
<circle cx="152.8" cy="138.4" r="2.11"/>
<circle cx="256" cy="136.9" r="2.11"/>
<circle cx="256" cy="136.9" r="2.51"/>
<circle cx="341" cy="136.9" r="2.11"/>
<circle cx="341" cy="136.9" r="2.51"/>
<circle cx="256" cy="146.9" r="2.11"/>
<circle cx="256" cy="146.9" r="2.51"/>
<circle cx="266" cy="146.9" r="2.11"/>
<circle cx="266" cy="146.9" r="2.51"/>
<circle cx="331" cy="146.9" r="2.11"/>
<circle cx="331" cy="146.9" r="2.51"/>
<circle cx="341" cy="146.9" r="2.11"/>
<circle cx="341" cy="146.9" r="2.51"/>
</g>
<g fill="#000">
<circle cx="81.5" cy="48.9" r=".25"/>
<circle cx="137.8" cy="45.9" r=".25"/>
<circle cx="249.2" cy="57.4" r=".25"/>
<circle cx="351.3" cy="57.4" r=".25"/>
<circle cx="360.7" cy="92.2" r=".25"/>
<circle cx="345.7" cy="151" r=".25"/>
</g>
<!-- layer: Border -->
<g fill="none" stroke="#000" stroke-width=".25">
<path d="M15 .1h-15v15M20 10.1h390v276.9h-390zM65 5.1v5M115 5.1v5M165 5.1v5M215 5.1v10M265 5.1v5M315 5.1v5M365 5.1v5M405 .1h15v15M15 52.9h5M410 52.9h5"/>
<path d="M15 100.7h5M410 100.7h5M15 148.6h10M405 148.6h10M15 196.4h5M410 196.4h5M15 244.2h5M410 244.2h5M0 282.1v14.9h15M65 287v5M115 287v5M165 287v5"/>
<path d="M215 282.1v9.9M265 287v5M315 287v5M365 287v5M420 282.1v14.9h-15"/>
</g>
<!-- layer: TitleBlock -->
<path d="M230 240.1h180v46.9h-180zM230 250h180M254 240.1v9.9M288 240.1v46.9M349 240.1v46.9M288 260.1h122M349 277.1h61M359 277.1v9.9M395 277.1v9.9" fill="none" stroke="#000" stroke-width=".36"/>
<!-- layer: Dimensions -->
<g fill="none" stroke="#000" stroke-width=".25">
<path d="M344 35.4h15.7M363.2 33.4v10.8M363.2 35.4h9.4M372.6 33.4v59.7M376.1 35.4h3.5M183.3 59.3v116.4M189.2 59.1v130.8M190.9 51.1h20.1M191.2 57.1h29.7M209 54.6v94.6M365.2 46.2h38.5M401.7 49.7v36"/>
<path d="M190.9 62.7h9.9M198.8 66.2v83M218.9 60.6v88.6M388.9 73.4v10M374 89.2h29.7M374.3 95.4h16.5M374.3 83.4h16.5M388.9 86.9v4.9M379.9 119.4h25.1M380.2 113.6h12.4M390.7 117.1v5M378.5 127.3v49.4"/>
<path d="M380.2 125.5h12.4M390.7 125.5v10.9M403 122.9v35.8M45.9 157.9v32M173.9 157.9v32M175.9 152.7h45M363.2 149.2v27.5M154.7 173.7h15.7M173.9 173.7h9.4M186.8 173.7h3.5M365.2 162.2h39.8M366.7 174.7h8.3"/>
<path d="M49.4 187.9h121M177.4 187.9h8.3"/>
</g>
<g fill="#000" stroke="#000" stroke-width=".25">
<path d="M359.7 34.8l3.5 .6-3.5 .6zM372.6 35.4l3.5-.6v1.2zM209 51.1l.6 3.5h-1.2zM401.7 46.2l.6 3.5h-1.1zM198.8 62.7l.6 3.5h-1.2zM218.9 57.1l.6 3.5h-1.2zM388.3 91.8h1.1l-.5 3.6zM388.9 83.4l.5 3.5h-1.1zM401.2 85.7h1.1l-.6 3.5zM390.7 113.6l.5 3.5h-1.1zM390.1 122.1h1.1l-.5 3.4zM403 119.4l.6 3.5h-1.2z"/>
<path d="M198.2 149.2h1.2l-.6 3.5zM208.4 149.2h1.2l-.6 3.5zM218.3 149.2h1.2l-.6 3.5zM402.4 158.7h1.2l-.6 3.5zM170.4 173.2l3.5 .5-3.5 .6zM183.3 173.7l3.5-.5v1.1zM363.2 174.7l3.5-.6v1.2zM375 174.1l3.5 .6-3.5 .6zM45.9 187.9l3.5-.6v1.2zM170.4 187.3l3.5 .6-3.5 .6zM173.9 187.9l3.5-.6v1.2zM185.7 187.3l3.5 .6-3.5 .6z"/>
</g>
<!-- layer: Annotations -->
<path d="M232.9 86.5l.9-.6 1.4 3.3zM369.7 86.2l.9-.6 1.4 3.3zM375.4 116.9l.9-.7 1.6 3.2z" fill="#000" stroke="#000" stroke-width=".25"/>
<path d="M104.7 36.8h98.1l30.6 49.4M243.8 34.1h72.9l59.2 82.5M255 21.5h74.2l41 64.4" fill="none" stroke="#000" stroke-width=".25"/>
<g font-size="7">
<text x="289" y="270.6">SEPARATION SPRINGS</text>
<text x="377.5" y="273">1</text>
</g>
<g font-size="4.9">
<text x="254.7" y="20.5">Max Compression: 0.6mm, 1.3N</text>
<text x="243.5" y="33.1">Max Compression: 0.9mm, 1.6N</text>
<text x="345.4" y="33.9">4.72</text>
<text x="104.5" y="36.1">OTHER SIDE WILL ALSO HAVE SPRINGS</text>
<text x="387.3" y="77.4" transform="rotate(-90 387.3 77.4)">6</text>
<text x="400.2" y="72.4" transform="rotate(-90 400.2 72.4)">21.5</text>
<text x="207.5" y="107.7" transform="rotate(-90 207.5 107.7)">50.81</text>
<text x="197.2" y="110.3" transform="rotate(-90 197.2 110.3)">45</text>
<text x="217.3" y="110.9" transform="rotate(-90 217.3 110.9)">47.82</text>
<text x="389.1" y="135.1" transform="rotate(-90 389.1 135.1)">6</text>
<text x="401.4" y="145.5" transform="rotate(-90 401.4 145.5)">21.5</text>
<text x="156.1" y="172.2">4.72</text>
<text x="366.1" y="173.2">7.66</text>
<text x="107.2" y="186.3">64</text>
<text x="176.8" y="186.3">7.66</text>
<text x="289" y="248.5">Julian Fernandez 6/4/2019</text>
<text x="352.6" y="285.7">1</text>
<text x="399.1" y="285.7">1/1</text>
</g>
<g font-size="3.5">
<text x="39" y="8.8">1</text>
<text x="89" y="8.8">2</text>
<text x="139" y="8.8">3</text>
<text x="189" y="8.8">4</text>
<text x="239" y="8.8">5</text>
<text x="289" y="8.8">6</text>
<text x="339" y="8.8">7</text>
<text x="389" y="8.8">8</text>
<text x="16.3" y="30.2">A</text>
<text x="411.3" y="30.2">A</text>
<text x="16.3" y="78">B</text>
<text x="411.3" y="78">B</text>
<text x="16.2" y="125.9">C</text>
<text x="411.2" y="125.9">C</text>
<text x="16.2" y="173.7">D</text>
<text x="411.2" y="173.7">D</text>
<text x="16.3" y="221.6">E</text>
<text x="411.3" y="221.6">E</text>
<text x="16.4" y="269.4">F</text>
<text x="411.4" y="269.4">F</text>
<text x="39" y="290.8">1</text>
<text x="89" y="290.8">2</text>
<text x="139" y="290.8">3</text>
<text x="189" y="290.8">4</text>
<text x="239" y="290.8">5</text>
<text x="289" y="290.8">6</text>
<text x="339" y="290.8">7</text>
<text x="389" y="290.8">8</text>
</g>
<g font-size="2.5">
<text x="231" y="242.9">Dept.</text>
<text x="255" y="242.9">Technical reference</text>
<text x="289" y="242.9">Created by</text>
<text x="350" y="242.9">Approved by</text>
<text x="289" y="252.8">Document type</text>
<text x="350" y="252.8">Document status</text>
<text x="289" y="262.9">Title</text>
<text x="350" y="262.9">DWG No.</text>
<text x="350" y="279.9">Rev.</text>
<text x="360" y="279.9">Date of issue</text>
<text x="396" y="279.9">Sheet</text>
</g>
</svg>
